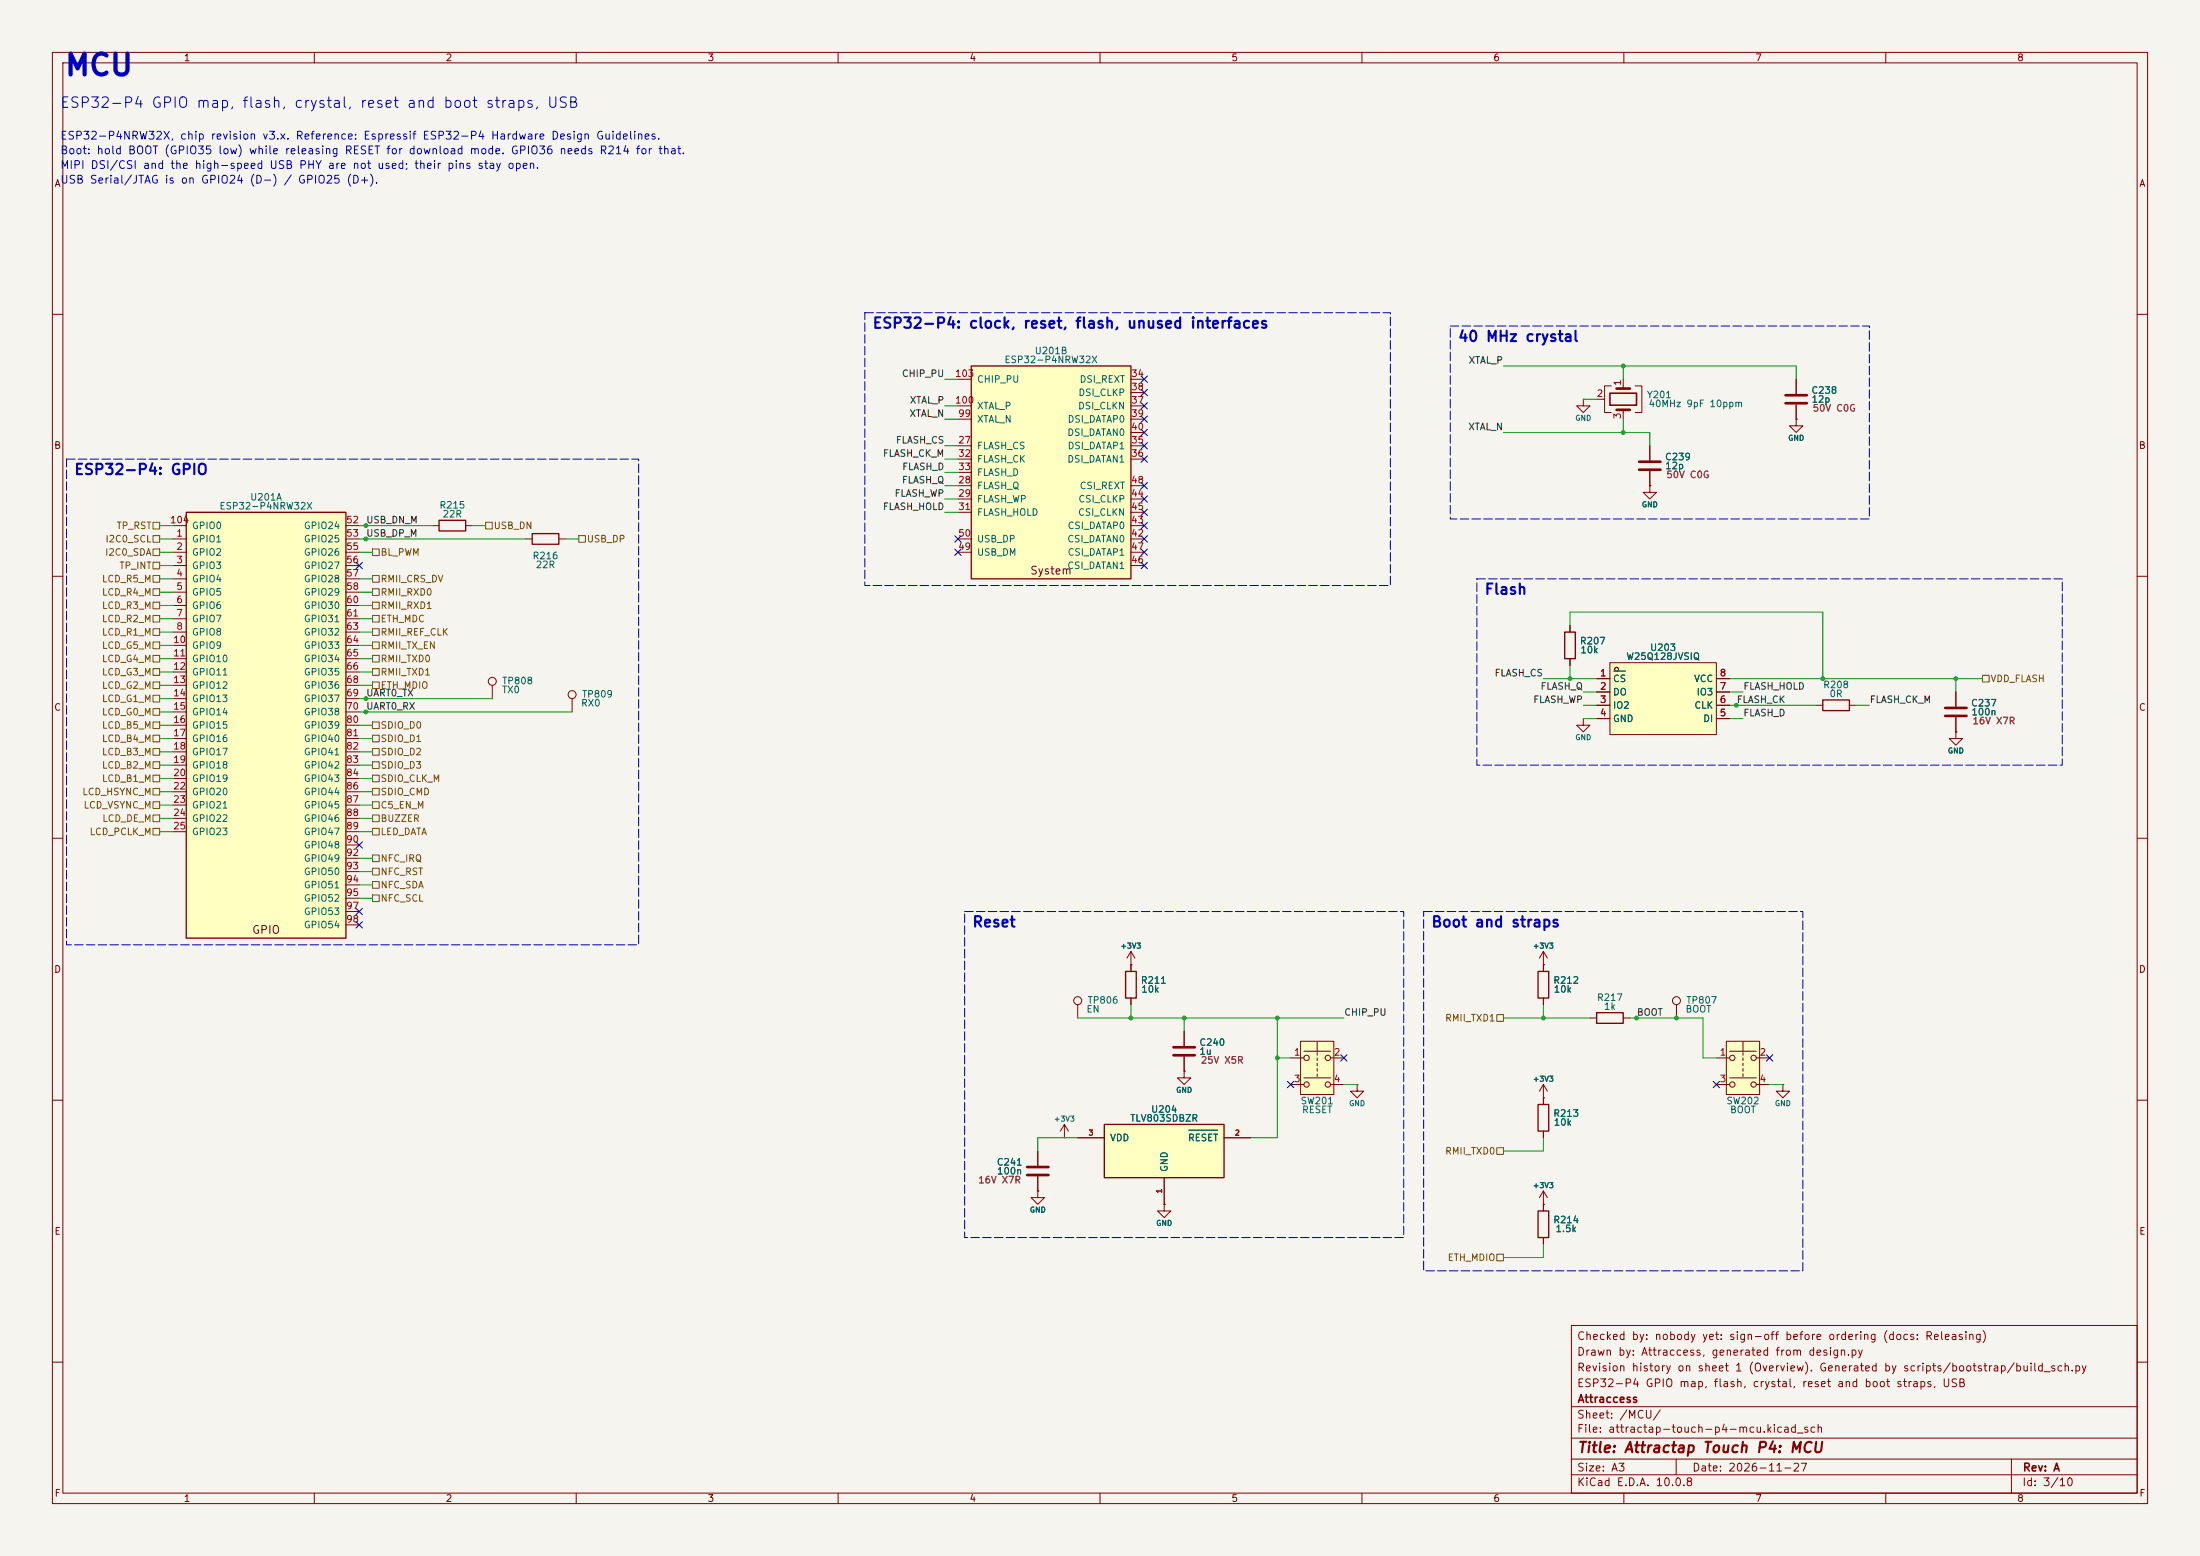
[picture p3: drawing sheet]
<svg xmlns="http://www.w3.org/2000/svg" width="420mm" height="297mm" viewBox="0 0 420 297" stroke-linecap="round" stroke-linejoin="round" font-family="sans-serif">
<path d="M0 0h420v297h-420z" fill="#f5f4ef" stroke="#f5f4ef" stroke-width=".19"/>
<g fill="none" stroke="#840000" stroke-width=".19">
<path d="M10 10h400v277h-400zM12 12h396v273h-396zM60 10v2M110 10v2M160 10v2M210 10v2M260 10v2M310 10v2M360 10v2M10 60h2M408 60h2M10 110h2"/>
<path d="M408 110h2M10 160h2M408 160h2M10 210h2M408 210h2M300 253h108v32h-108zM10 260h2M300 278.5h108M300 274.5h108M300 268.5h108M320 278.5v3M384 278.5v6.5"/>
<path d="M408 260h2M60 285v2M110 285v2M160 285v2M210 285v2M260 285v2M300 281.5h108M310 285v2M360 285v2"/>
</g>
<path d="M185.4 69.9h30.5v40.6h-30.5z" fill="#ffffc2"/>
<path d="M185.4 69.9h30.5v40.6h-30.5z" fill="none" stroke="#840000" stroke-width=".25"/>
<g fill="none" stroke="#840000" stroke-width=".19">
<path d="M182.9 72.4h2.5M182.9 77.5h2.5M215.9 72.4h2.5M215.9 77.5h2.5M215.9 74.9h2.5M182.9 85.1h2.5M182.9 92.7h2.5M182.9 95.3h2.5M182.9 97.8h2.5M182.9 87.6h2.5M182.9 90.2h2.5M182.9 80h2.5"/>
<path d="M215.9 85.1h2.5M215.9 92.7h2.5M215.9 95.3h2.5M215.9 97.8h2.5M215.9 87.6h2.5M215.9 80h2.5M215.9 82.6h2.5M182.9 102.9h2.5M182.9 105.4h2.5M215.9 102.9h2.5M215.9 100.3h2.5M215.9 108h2.5"/>
<path d="M215.9 105.4h2.5M302.3 137.2v1.2h1.2l-1.2 1.3-1.3-1.3h1.3M302.3 137.2h.1"/>
</g>
<path d="M307.3 126.5h20.4v13.7h-20.4z" fill="#ffffc2"/>
<g fill="none" stroke="#840000" stroke-width=".19">
<path d="M304.8 129.5h2.5M304.8 132.1h2.5M304.8 134.6h2.5M304.8 137.2h2.5M307.3 126.5h20.4v13.7h-20.4zM327.7 129.5h2.5M327.7 132.1h2.5M327.7 134.6h2.5M327.7 137.2h2.5M320 191.8v2.5M294.6 209.6h.1M294.6 207v3.8"/>
<path d="M294.6 215.9v1.3M294.6 207l-.7 1.3M294.6 207l.8 1.3M294.6 229.9h.1M294.6 227.3v3.8M294.6 236.2v1.3M294.6 227.3l-.7 1.3M294.6 227.3l.8 1.3"/>
<circle cx="308.6" cy="127.8" r=".38"/>
<circle cx="320" cy="191" r=".76"/>
</g>
<path d="M308.1 128.1h2.2" fill="none" stroke="#006464" stroke-width=".19"/>
<path d="M293.6 210.8h2.1v5.1h-2.1zM293.6 231.1h2.1v5.1h-2.1z" fill="none" stroke="#840000" stroke-width=".25"/>
<path d="M329.6 198.8h6.3v10.1h-6.3z" fill="#ffffc2"/>
<g fill="none" stroke="#840000" stroke-width=".19">
<path d="M302.3 76.2v1.3h1.2l-1.2 1.2-1.3-1.2h1.3M302.3 76.2h.1M304.8 76.2h1.5M307.6 73.7h-1.3v5h1.3M309.9 72.4v1.8M309.9 78.2v1.8M312.2 73.7h1.2v5h-1.2M342.9 72.4v2.8M342.9 77.2v2.8M315 92.7v1.3h1.2l-1.2 1.3-1.3-1.3h1.3M315 92.7h.1M315 85.1v2.8"/>
<path d="M315 89.9v2.8M342.9 80v1.3h1.3l-1.3 1.3-1.3-1.3h1.3M342.9 80h.1M299.7 119.4v1.3M299.7 125.7v1.3M294.6 184.2h.1M294.6 181.6l-.7 1.3M294.6 181.6l.8 1.3M294.6 181.6v3.8M294.6 190.5v1.3M303.5 194.3h1.3M309.9 194.3h1.2"/>
<path d="M329.6 198.8h6.3v10.1h-6.3zM332.7 198.9v1.8M259.1 207v1.3h1.2l-1.2 1.3-1.3-1.3h1.3M259.1 207h.1M327.7 201.9h2.5M327.7 207h2.5M330.2 200.7h5.1M330.2 205.7h5.1M332.7 200.9v.5M332.7 201.9v.5M332.7 202.9v.6M332.7 204v.5"/>
<path d="M332.7 205v.5M335.3 201.9h2.5M335.3 207h2.5M340.4 207v1.3h1.2l-1.2 1.3-1.3-1.3h1.3M340.4 207h.1"/>
<circle cx="330.7" cy="201.9" r=".51"/>
<circle cx="330.7" cy="207" r=".51"/>
<circle cx="334.8" cy="207" r=".51"/>
<circle cx="334.8" cy="201.9" r=".51"/>
</g>
<path d="M298.7 120.7h2v5h-2zM293.6 185.4h2.1v5.1h-2.1zM304.8 193.3h5.1v2h-5.1z" fill="none" stroke="#840000" stroke-width=".25"/>
<path d="M308.6 74.2h2.5M308.6 78.2h2.5M340.9 75.4h4M340.9 77h4M312.9 88.1h4.1M312.9 89.7h4.1" fill="none" stroke="#840000" stroke-width=".51"/>
<path d="M307.3 75.1h5.1v2.2h-5.1z" fill="none" stroke="#840000" stroke-width=".3"/>
<path d="M35.6 97.8h30.4v81.3h-30.4z" fill="#ffffc2"/>
<path d="M35.6 97.8h30.4v81.3h-30.4zM83.8 99.3h5.1v2h-5.1zM101.6 101.9h5.1v2h-5.1zM348 133.6h5.1v2h-5.1zM214.9 185.4h2v5.1h-2z" fill="none" stroke="#840000" stroke-width=".25"/>
<g fill="none" stroke="#840000" stroke-width=".19">
<path d="M33 102.9h2.6M33 105.4h2.6M33 108h2.6M33 110.5h2.6M33 113h2.6M33 115.6h2.6M33 118.1h2.6M33 100.3h2.6M66 102.9h2.6M66 105.4h2.6M66 108h2.6M66 110.5h2.6"/>
<path d="M66 113h2.6M66 115.6h2.6M66 118.1h2.6M66 100.3h2.6M82.5 100.3h1.3M88.9 100.3h1.3M100.3 102.9h1.3M106.7 102.9h1.2M33 120.7h2.6M33 123.2h2.6M33 125.7h2.6M33 128.3h2.6"/>
<path d="M33 130.8h2.6M33 133.4h2.6M33 135.9h2.6M33 138.4h2.6M66 120.7h2.6M66 123.2h2.6M66 125.7h2.6M66 128.3h2.6M66 130.8h2.6M66 133.4h2.6M66 135.9h2.6M66 138.4h2.6"/>
<path d="M94 130.8v2.6M109.2 133.4v2.5M346.7 134.6h1.3M353.1 134.6h1.2M373.4 139.7v1.3h1.2l-1.2 1.2-1.3-1.2h1.3M373.4 139.7h.1M373.4 132.1v2.8M373.4 136.9v2.8M33 141h2.6M33 143.5h2.6M33 146.1h2.6M33 148.6h2.6"/>
<path d="M33 151.1h2.6M33 153.7h2.6M33 156.2h2.6M33 158.8h2.6M66 141h2.6M66 143.5h2.6M66 146.1h2.6M66 148.6h2.6M66 151.1h2.6M66 153.7h2.6M66 156.2h2.6M66 158.8h2.6"/>
<path d="M66 161.3h2.6M66 163.8h2.6M66 166.4h2.6M66 168.9h2.6M66 171.5h2.6M66 174h2.6M66 176.5h2.6M215.9 184.2v1.2M215.9 190.5v1.3"/>
<circle cx="94" cy="130" r=".76"/>
<circle cx="109.2" cy="132.6" r=".76"/>
</g>
<path d="M371.3 135.1h4.1M371.3 136.7h4.1" fill="none" stroke="#840000" stroke-width=".51"/>
<path d="M210.8 214.6h22.9v10.2h-22.9z" fill="#ffffc2"/>
<path d="M210.8 214.6h22.9v10.2h-22.9z" fill="none" stroke="#840000" stroke-width=".25"/>
<g fill="none" stroke="#840000" stroke-width=".19">
<path d="M205.7 191.8v2.5M226.1 196.9v2.7M198.1 219.7v2.8M203.2 217.2h.1M203.2 214.6l-.8 1.3M203.2 214.6l.8 1.3M203.2 214.6v2.6M205.7 217.2h5.1M226.1 204.5v1.2h1.2l-1.2 1.3-1.3-1.3h1.3M226.1 204.5h.1M226.1 201.7v2.8M233.7 217.2h5.1"/>
<path d="M198.1 227.3v1.3h1.3l-1.3 1.3-1.3-1.3h1.3M198.1 227.3h.1M198.1 224.5v2.8M222.2 229.9v1.2h1.3l-1.3 1.3-1.2-1.3h1.2M222.2 229.9h.1M222.2 224.8v5.1"/>
<circle cx="205.7" cy="191" r=".76"/>
</g>
<path d="M226.9 215.7h5.5" fill="none" stroke="#006464" stroke-width=".19"/>
<path d="M224 199.9h4.1M224 201.4h4.1M196.1 222.8h4.1M196.1 224.3h4.1" fill="none" stroke="#840000" stroke-width=".51"/>
<path d="M248.3 198.8h6.3v10.1h-6.3z" fill="#ffffc2"/>
<g fill="none" stroke="#840000" stroke-width=".19">
<path d="M342.9 72.4v2.8M342.9 77.2v2.8M315 92.7h.1M315 85.1v2.8M315 89.9v2.8M342.9 80h.1M299.7 119.4v1.3M299.7 125.7v1.3M304.8 129.5h2.5M304.8 132.1h2.5M304.8 134.6h2.5M304.8 137.2h2.5"/>
<path d="M327.7 129.5h2.5M327.7 132.1h2.5M327.7 134.6h2.5M327.7 137.2h2.5M373.4 139.7h.1M373.4 132.1v2.8M373.4 136.9v2.8M215.9 184.2h.1M215.9 181.6l-.8 1.3M215.9 181.6l.8 1.3M215.9 181.6v3.8M215.9 190.5v1.3"/>
<path d="M226.1 196.9v2.7M248.3 198.8h6.3v10.1h-6.3zM251.5 198.9v1.8M294.6 184.2h.1M294.6 184.2v1.2M294.6 190.5v1.3M198.1 219.7v2.8M205.7 217.2h5.1M226.1 204.5h.1M226.1 201.7v2.8M233.7 217.2h5.1M246.4 201.9h2.5"/>
<path d="M246.4 207h2.5M248.9 200.7h5.1M248.9 205.7h5.1M251.5 200.9v.5M251.5 201.9v.5M251.5 202.9v.6M251.5 204v.5M251.5 205v.5M254 201.9h2.5M254 207h2.5M294.6 209.6h.1M294.6 209.6v1.2"/>
<path d="M294.6 215.9v1.3M198.1 227.3h.1M198.1 224.5v2.8M222.2 229.9h.1M222.2 224.8v5.1M294.6 229.9h.1M294.6 229.9v1.2M294.6 236.2v1.3"/>
<circle cx="249.4" cy="201.9" r=".51"/>
<circle cx="249.4" cy="207" r=".51"/>
<circle cx="253.5" cy="201.9" r=".51"/>
<circle cx="253.5" cy="207" r=".51"/>
</g>
<g fill="none" stroke="#725600" stroke-width=".19">
<path d="M29.2 99.7h1.3v1.3h-1.3zM92.7 99.7h1.3v1.3h-1.3zM29.2 107.3h1.3v1.3h-1.3zM29.2 104.8h1.3v1.2h-1.3zM29.2 102.2h1.3v1.3h-1.3zM29.2 109.9h1.3v1.2h-1.3zM29.2 112.4h1.3v1.3h-1.3zM29.2 114.9h1.3v1.3h-1.3zM29.2 117.5h1.3v1.2h-1.3zM71.1 104.8h1.3v1.2h-1.3zM71.1 109.9h1.3v1.2h-1.3zM71.1 117.5h1.3v1.2h-1.3z"/>
<path d="M71.1 114.9h1.3v1.3h-1.3zM71.1 112.4h1.3v1.3h-1.3zM110.5 102.2h1.3v1.3h-1.3zM29.2 125.1h1.3v1.3h-1.3zM29.2 120h1.3v1.3h-1.3zM29.2 122.6h1.3v1.2h-1.3zM29.2 127.6h1.3v1.3h-1.3zM29.2 130.2h1.3v1.2h-1.3zM29.2 132.7h1.3v1.3h-1.3zM29.2 135.3h1.3v1.2h-1.3zM29.2 137.8h1.3v1.3h-1.3zM71.1 125.1h1.3v1.3h-1.3z"/>
<path d="M71.1 137.8h1.3v1.3h-1.3zM71.1 120h1.3v1.3h-1.3zM71.1 122.6h1.3v1.2h-1.3zM71.1 127.6h1.3v1.3h-1.3zM71.1 130.2h1.3v1.2h-1.3zM378.5 128.9h1.2v1.3h-1.2zM29.2 158.1h1.3v1.3h-1.3zM29.2 155.6h1.3v1.2h-1.3zM29.2 153h1.3v1.3h-1.3zM29.2 150.5h1.3v1.3h-1.3zM29.2 148h1.3v1.2h-1.3zM29.2 145.4h1.3v1.3h-1.3z"/>
<path d="M29.2 140.3h1.3v1.3h-1.3zM29.2 142.9h1.3v1.2h-1.3zM71.1 155.6h1.3v1.2h-1.3zM71.1 158.1h1.3v1.3h-1.3zM71.1 153h1.3v1.3h-1.3zM71.1 150.5h1.3v1.3h-1.3zM71.1 148h1.3v1.2h-1.3zM71.1 145.4h1.3v1.3h-1.3zM71.1 142.9h1.3v1.2h-1.3zM71.1 140.3h1.3v1.3h-1.3zM71.1 170.8h1.3v1.3h-1.3zM71.1 168.3h1.3v1.2h-1.3z"/>
<path d="M71.1 165.7h1.3v1.3h-1.3zM71.1 163.2h1.3v1.3h-1.3zM285.7 193.7h1.3v1.2h-1.3zM285.7 219.1h1.3v1.2h-1.3zM285.7 239.4h1.3v1.3h-1.3z"/>
</g>
<g fill="none" stroke="#009600" stroke-width=".19">
<path d="M180.3 77.5h2.6M180.3 72.4h2.6M287 69.9h55.9v2.5M302.3 76.2h2.5M309.9 69.9v2.5M180.3 85.1h2.6M180.3 80h2.6M180.3 97.8h2.6M180.3 95.3h2.6M180.3 92.7h2.6M180.3 90.2h2.6M180.3 87.6h2.6"/>
<path d="M287 82.6h28v2.5M309.9 80v2.6M30.5 110.5h2.5M30.5 102.9h2.5M30.5 100.3h2.5M30.5 118.1h2.5M30.5 115.6h2.5M30.5 113h2.5M30.5 108h2.5M30.5 105.4h2.5M68.6 110.5h2.5M68.6 102.9h31.7"/>
<path d="M68.6 100.3h13.9M68.6 118.1h2.5M68.6 115.6h2.5M68.6 113h2.5M68.6 105.4h2.5M90.2 100.3h2.5M107.9 102.9h2.6M299.7 119.4v-2.6h48.3v12.7M30.5 138.4h2.5M30.5 135.9h2.5M30.5 133.4h2.5M30.5 130.8h2.5"/>
<path d="M30.5 128.3h2.5M30.5 125.7h2.5M30.5 120.7h2.5M30.5 123.2h2.5M68.6 138.4h2.5M68.6 135.9h40.6M68.6 133.4h25.4M68.6 130.8h2.5M68.6 128.3h2.5M68.6 125.7h2.5M68.6 120.7h2.5M68.6 123.2h2.5"/>
<path d="M294.6 129.5h10.2M299.7 127v2.5M302.3 134.6h2.5M302.3 137.2h2.5M302.3 132.1h2.5M330.2 129.5h48.3M330.2 134.6h16.5M330.2 137.2h2.5M330.2 132.1h2.5M354.3 134.6h2.6M373.4 129.5v2.6M30.5 141h2.5"/>
<path d="M30.5 156.2h2.5M30.5 153.7h2.5M30.5 151.1h2.5M30.5 148.6h2.5M30.5 158.8h2.5M30.5 146.1h2.5M30.5 143.5h2.5M68.6 141h2.5M68.6 156.2h2.5M68.6 153.7h2.5M68.6 151.1h2.5M68.6 148.6h2.5"/>
<path d="M68.6 158.8h2.5M68.6 146.1h2.5M68.6 143.5h2.5M68.6 171.5h2.5M68.6 168.9h2.5M68.6 166.4h2.5M68.6 163.8h2.5M205.7 194.3h50.8M215.9 191.8v2.5M226.1 194.3v2.6M243.8 194.3v22.9h-5M287 194.3h16.5"/>
<path d="M294.6 191.8v2.5M311.1 194.3h14v7.6h2.6M205.7 217.2h-7.6v2.5M243.8 201.9h2.6M256.5 207h2.6M294.6 217.2v2.5h-7.6M337.8 207h2.6M294.6 237.5v2.5h-7.6"/>
</g>
<g fill="none" stroke="#000084" stroke-width=".19">
<path d="M217.8 71.8l1.2 1.2M217.8 74.3l1.2 1.2M217.8 76.9l1.2 1.2M217.8 79.4l1.2 1.2M219 71.8l-1.2 1.2M219 74.3l-1.2 1.2M219 76.9l-1.2 1.2M219 79.4l-1.2 1.2M217.8 97.2l1.2 1.2M217.8 94.6l1.2 1.3M217.8 84.5l1.2 1.2M217.8 92.1l1.2 1.2"/>
<path d="M217.8 81.9l1.2 1.3M217.8 87l1.2 1.2M217.8 99.7l1.2 1.2M219 97.2l-1.2 1.2M219 94.6l-1.2 1.3M219 84.5l-1.2 1.2M219 92.1l-1.2 1.2M219 81.9l-1.2 1.3M219 87l-1.2 1.2M219 99.7l-1.2 1.2M68 107.3l1.2 1.3M69.2 107.3l-1.2 1.3"/>
<path d="M182.3 102.3l1.2 1.2M182.3 104.8l1.2 1.2M183.5 102.3l-1.2 1.2M183.5 104.8l-1.2 1.2M217.8 102.3l1.2 1.2M217.8 104.8l1.2 1.2M217.8 107.3l1.2 1.3M219 102.3l-1.2 1.2M219 104.8l-1.2 1.2M219 107.3l-1.2 1.3M68 173.4l1.2 1.2M68 160.7l1.2 1.2"/>
<path d="M68 175.9l1.2 1.2M69.2 173.4l-1.2 1.2M69.2 160.7l-1.2 1.2M69.2 175.9l-1.2 1.2M245.8 206.4l1.2 1.2M247 206.4l-1.2 1.2M255.9 201.3l1.2 1.2M257.1 201.3l-1.2 1.2M327.1 206.4l1.2 1.2M328.3 206.4l-1.2 1.2M337.2 201.3l1.2 1.2M338.4 201.3l-1.2 1.2"/>
</g>
<path d="M165.1 59.7h100.3v52.1h-100.3zM276.9 62.2h80v36.9h-80zM12.7 87.6h109.2v92.7h-109.2zM281.9 110.5h111.8v35.6h-111.8zM184.1 174h83.9v62.2h-83.9zM271.8 174h72.4v68.6h-72.4z" fill="none" stroke="#0000c2" stroke-width=".19" stroke-dasharray="1.6 .6"/>
<path d="M308.1 128.1h2.2M226.9 215.7h5.5" fill="none" stroke="#006464" stroke-width=".19"/>
<g fill="#009600">
<circle cx="69.8" cy="133.4" r=".46"/>
<circle cx="69.8" cy="135.9" r=".46"/>
<circle cx="69.8" cy="102.9" r=".46"/>
<circle cx="69.8" cy="100.3" r=".46"/>
<circle cx="299.7" cy="129.5" r=".46"/>
<circle cx="309.9" cy="82.6" r=".46"/>
<circle cx="309.9" cy="69.9" r=".46"/>
<circle cx="294.6" cy="194.3" r=".46"/>
<circle cx="320" cy="194.3" r=".46"/>
<circle cx="312.4" cy="194.3" r=".46"/>
<circle cx="348" cy="129.5" r=".46"/>
<circle cx="331.5" cy="134.6" r=".46"/>
<circle cx="373.4" cy="129.5" r=".46"/>
<circle cx="243.8" cy="194.3" r=".46"/>
<circle cx="243.8" cy="201.9" r=".46"/>
<circle cx="215.9" cy="194.3" r=".46"/>
<circle cx="226.1" cy="194.3" r=".46"/>
</g>
<text font-size="4" fill="#0000c2" x="12.1" y="15.4">MCU</text>
<g font-size="2" fill="#0000c2">
<text x="11.3" y="21.1">ESP32-P4 GPIO map, flash, crystal, reset and boot straps, USB</text>
<text x="166.4" y="63.2">ESP32-P4: clock, reset, flash, unused interfaces</text>
<text x="278.2" y="65.7">40 MHz crystal</text>
<text x="14" y="91.1">ESP32-P4: GPIO</text>
<text x="283.3" y="114">Flash</text>
<text x="185.5" y="177.5">Reset</text>
<text x="273.1" y="177.5">Boot and straps</text>
</g>
<text font-size="2" fill="#840000" x="301" y="277.8">Title: Attractap Touch P4: MCU</text>
<g font-size="1.5" fill="#0000c2">
<text x="11.4" y="29.8">Boot: hold BOOT (GPIO35 low) while releasing RESET for download mode. GPIO36 needs R214 for that.</text>
<text x="11.4" y="27">ESP32-P4NRW32X, chip revision v3.x. Reference: Espressif ESP32-P4 Hardware Design Guidelines.</text>
<text x="11.4" y="35.4">USB Serial/JTAG is on GPIO24 (D-) / GPIO25 (D+).</text>
<text x="11.4" y="32.6">MIPI DSI/CSI and the high-speed USB PHY are not used; their pins stay open.</text>
</g>
<g font-size="1.5" fill="#840000">
<text x="196.5" y="110">System</text>
<text x="48" y="178.6">GPIO</text>
<text x="300.9" y="256.1">Checked by: nobody yet: sign-off before ordering (docs: Releasing)</text>
<text x="300.9" y="262.1">Revision history on sheet 1 (Overview). Generated by scripts/bootstrap/build_sch.py</text>
<text x="300.9" y="259.1">Drawn by: Attraccess, generated from design.py</text>
<text x="300.9" y="265.1">ESP32-P4 GPIO map, flash, crystal, reset and boot straps, USB</text>
<text x="301" y="268.1">Attraccess</text>
<text x="300.9" y="273.8">File: attractap-touch-p4-mcu.kicad_sch</text>
<text x="300.9" y="271.1">Sheet: /MCU/</text>
<text x="300.9" y="281.2">Size: A3</text>
<text x="322.9" y="281.2">Date: 2026-11-27</text>
<text x="386" y="281.2">Rev: A</text>
<text x="300.9" y="284">KiCad E.D.A. 10.0.8</text>
<text x="385.9" y="284">Id: 3/10</text>
</g>
<g font-size="1.3" fill="#840000">
<text x="35" y="12">1</text>
<text x="85" y="12">2</text>
<text x="135" y="12">3</text>
<text x="185" y="12">4</text>
<text x="235" y="12">5</text>
<text x="285" y="12">6</text>
<text x="335" y="12">7</text>
<text x="385" y="12">8</text>
<text x="10.3" y="36">A</text>
<text x="408.3" y="36">A</text>
<text x="10.2" y="86">B</text>
<text x="408.2" y="86">B</text>
<text x="10.2" y="136">C</text>
<text x="408.2" y="136">C</text>
<text x="10.2" y="186">D</text>
<text x="408.2" y="186">D</text>
<text x="10.3" y="236">E</text>
<text x="408.3" y="236">E</text>
<text x="10.3" y="286">F</text>
<text x="35" y="287">1</text>
<text x="85" y="287">2</text>
<text x="135" y="287">3</text>
<text x="185" y="287">4</text>
<text x="235" y="287">5</text>
<text x="285" y="287">6</text>
<text x="335" y="287">7</text>
<text x="385" y="287">8</text>
<text x="408.3" y="286">F</text>
</g>
<g font-size="1.3" fill="#006464">
<text x="191.6" y="69.6">ESP32-P4NRW32X</text>
<text x="197.4" y="67.9">U201B</text>
<text x="186.4" y="73.4">CHIP_PU</text>
<text x="205.8" y="75.9">DSI_CLKP</text>
<text x="206" y="73.4">DSI_REXT</text>
<text x="314.3" y="76.3">Y201</text>
<text x="345.7" y="75.5">C238</text>
<text x="345.7" y="77.2">12p</text>
<text x="186.4" y="81">XTAL_N</text>
<text x="186.4" y="78.4">XTAL_P</text>
<text x="203.7" y="83.5">DSI_DATAN0</text>
<text x="203.7" y="81">DSI_DATAP0</text>
<text x="205.7" y="78.4">DSI_CLKN</text>
<text x="314.6" y="78">40MHz 9pF 10ppm</text>
<text x="186.4" y="86.1">FLASH_CS</text>
<text x="186.4" y="88.6">FLASH_CK</text>
<text x="203.7" y="88.6">DSI_DATAN1</text>
<text x="203.7" y="86.1">DSI_DATAP1</text>
<text x="317.8" y="88.2">C239</text>
<text x="317.8" y="89.9">12p</text>
<text x="47.6" y="95.9">U201A</text>
<text x="186.4" y="93.7">FLASH_Q</text>
<text x="186.4" y="91.1">FLASH_D</text>
<text x="206" y="93.7">CSI_REXT</text>
<text x="36.5" y="101.3">GPIO0</text>
<text x="41.8" y="97.6">ESP32-P4NRW32X</text>
<text x="57.9" y="101.3">GPIO24</text>
<text x="83.8" y="97.4">R215</text>
<text x="84.4" y="99.1">22R</text>
<text x="186.4" y="96.2">FLASH_WP</text>
<text x="186.4" y="98.8">FLASH_HOLD</text>
<text x="203.7" y="101.3">CSI_DATAP0</text>
<text x="205.7" y="98.8">CSI_CLKN</text>
<text x="205.8" y="96.2">CSI_CLKP</text>
<text x="36.5" y="103.8">GPIO1</text>
<text x="36.5" y="106.4">GPIO2</text>
<text x="57.9" y="103.8">GPIO25</text>
<text x="57.9" y="106.4">GPIO26</text>
<text x="101.6" y="107">R216</text>
<text x="186.4" y="106.4">USB_DM</text>
<text x="186.4" y="103.8">USB_DP</text>
<text x="203.7" y="103.8">CSI_DATAN0</text>
<text x="203.7" y="106.4">CSI_DATAP1</text>
<text x="36.5" y="108.9">GPIO3</text>
<text x="36.5" y="111.5">GPIO4</text>
<text x="36.5" y="114">GPIO5</text>
<text x="57.9" y="108.9">GPIO27</text>
<text x="57.9" y="111.5">GPIO28</text>
<text x="57.9" y="114">GPIO29</text>
<text x="102.2" y="108.7">22R</text>
<text x="203.7" y="108.9">CSI_DATAN1</text>
<text x="36.5" y="116.5">GPIO6</text>
<text x="36.5" y="119.1">GPIO7</text>
<text x="57.9" y="116.5">GPIO30</text>
<text x="57.9" y="119.1">GPIO31</text>
<text x="36.5" y="121.6">GPIO8</text>
<text x="36.5" y="124.2">GPIO9</text>
<text x="57.9" y="121.6">GPIO32</text>
<text x="57.9" y="124.2">GPIO33</text>
<text x="301.5" y="123.3">R207</text>
<text x="301.6" y="125">10k</text>
<text x="314.9" y="124.6">U203</text>
<text x="36.5" y="126.7">GPIO10</text>
<text x="36.5" y="129.2">GPIO11</text>
<text x="36.5" y="131.8">GPIO12</text>
<text x="57.9" y="126.7">GPIO34</text>
<text x="57.9" y="129.2">GPIO35</text>
<text x="57.9" y="131.8">GPIO36</text>
<text x="95.8" y="130.9">TP808</text>
<text x="307.8" y="130.5">CS</text>
<text x="310.4" y="126.3">W25Q128JVSIQ</text>
<text x="323.3" y="130.5">VCC</text>
<text x="347.9" y="131.7">R208</text>
<text x="36.5" y="134.3">GPIO13</text>
<text x="36.5" y="136.9">GPIO14</text>
<text x="57.9" y="134.3">GPIO37</text>
<text x="57.9" y="136.9">GPIO38</text>
<text x="95.7" y="132.6">TX0</text>
<text x="110.8" y="135.2">RX0</text>
<text x="111" y="133.5">TP809</text>
<text x="307.8" y="133">DO</text>
<text x="307.8" y="135.6">IO2</text>
<text x="323.4" y="135.6">CLK</text>
<text x="323.8" y="133">IO3</text>
<text x="349.2" y="133.4">0R</text>
<text x="376.2" y="135.2">C237</text>
<text x="376.2" y="136.9">100n</text>
<text x="36.5" y="139.4">GPIO15</text>
<text x="36.5" y="141.9">GPIO16</text>
<text x="57.9" y="139.4">GPIO39</text>
<text x="57.9" y="141.9">GPIO40</text>
<text x="307.8" y="138.1">GND</text>
<text x="325" y="138.1">DI</text>
<text x="36.5" y="144.5">GPIO17</text>
<text x="36.5" y="147">GPIO18</text>
<text x="36.5" y="149.6">GPIO19</text>
<text x="57.9" y="144.5">GPIO41</text>
<text x="57.9" y="147">GPIO42</text>
<text x="57.9" y="149.6">GPIO43</text>
<text x="36.5" y="152.1">GPIO20</text>
<text x="36.5" y="154.6">GPIO21</text>
<text x="57.9" y="152.1">GPIO44</text>
<text x="57.9" y="154.6">GPIO45</text>
<text x="36.5" y="157.2">GPIO22</text>
<text x="36.5" y="159.7">GPIO23</text>
<text x="57.9" y="157.2">GPIO46</text>
<text x="57.9" y="159.7">GPIO47</text>
<text x="57.9" y="162.3">GPIO48</text>
<text x="57.9" y="164.8">GPIO49</text>
<text x="57.9" y="167.3">GPIO50</text>
<text x="57.9" y="169.9">GPIO51</text>
<text x="57.9" y="172.4">GPIO52</text>
<text x="57.9" y="175">GPIO53</text>
<text x="57.9" y="177.5">GPIO54</text>
<text x="207.5" y="191.9">TP806</text>
<text x="217.7" y="188.1">R211</text>
<text x="217.8" y="189.8">10k</text>
<text x="296.4" y="188.1">R212</text>
<text x="296.5" y="189.8">10k</text>
<text x="304.8" y="191.4">R217</text>
<text x="321.8" y="191.9">TP807</text>
<text x="207.3" y="193.6">EN</text>
<text x="306.1" y="193.1">1k</text>
<text x="321.7" y="193.6">BOOT</text>
<text x="228.9" y="199.9">C240</text>
<text x="228.9" y="201.6">1u</text>
<text x="215.7" y="214.4">TLV803SDBZR</text>
<text x="219.6" y="212.7">U204</text>
<text x="248.2" y="211.1">SW201</text>
<text x="248.5" y="212.8">RESET</text>
<text x="296.4" y="213.5">R213</text>
<text x="296.5" y="215.2">10k</text>
<text x="329.5" y="211.1">SW202</text>
<text x="330.2" y="212.8">BOOT</text>
<text x="211.8" y="218.1">VDD</text>
<text x="226.7" y="218.1">RESET</text>
<text x="190.2" y="222.8">C241</text>
<text x="190.2" y="224.5">100n</text>
<text x="223.2" y="223.8" transform="rotate(-90 223.2 223.8)">GND</text>
<text x="296.4" y="233.8">R214</text>
<text x="296.8" y="235.5">1.5k</text>
</g>
<g font-size="1.3" fill="#0f0f0f">
<text x="280.3" y="69.7">XTAL_P</text>
<text x="172.1" y="72.3">CHIP_PU</text>
<text x="173.6" y="77.3">XTAL_P</text>
<text x="173.5" y="79.9">XTAL_N</text>
<text x="280.2" y="82.4">XTAL_N</text>
<text x="168.4" y="87.5">FLASH_CK_M</text>
<text x="170.9" y="85">FLASH_CS</text>
<text x="170.7" y="95.1">FLASH_WP</text>
<text x="172.1" y="92.6">FLASH_Q</text>
<text x="172.1" y="90">FLASH_D</text>
<text x="69.8" y="100.2">USB_DN_M</text>
<text x="168.4" y="97.7">FLASH_HOLD</text>
<text x="69.8" y="102.7">USB_DP_M</text>
<text x="285.2" y="129.4">FLASH_CS</text>
<text x="294" y="132">FLASH_Q</text>
<text x="332.7" y="132">FLASH_HOLD</text>
<text x="69.8" y="133.2">UART0_TX</text>
<text x="69.8" y="135.8">UART0_RX</text>
<text x="292.6" y="134.5">FLASH_WP</text>
<text x="331.4" y="134.5">FLASH_CK</text>
<text x="332.7" y="137">FLASH_D</text>
<text x="356.8" y="134.5">FLASH_CK_M</text>
<text x="256.5" y="194.2">CHIP_PU</text>
<text x="312.4" y="194.2">BOOT</text>
</g>
<g font-size="1.3" fill="#a90000">
<text x="182.2" y="77.3">100</text>
<text x="182.2" y="72.3">103</text>
<text x="215.8" y="72.3">34</text>
<text x="215.8" y="77.3">37</text>
<text x="215.8" y="74.8">38</text>
<text x="304.7" y="76.1">2</text>
<text x="309.7" y="73.8" transform="rotate(-90 309.7 73.8)">1</text>
<text x="182.8" y="79.9">99</text>
<text x="215.8" y="79.9">39</text>
<text x="215.8" y="82.4">40</text>
<text x="309.7" y="80.1" transform="rotate(-90 309.7 80.1)">3</text>
<text x="182.8" y="85">27</text>
<text x="182.8" y="87.5">32</text>
<text x="215.8" y="85">35</text>
<text x="215.8" y="87.5">36</text>
<text x="182.8" y="92.6">28</text>
<text x="182.8" y="95.1">29</text>
<text x="182.8" y="90">33</text>
<text x="215.8" y="95.1">44</text>
<text x="215.8" y="92.6">48</text>
<text x="32.3" y="100.2">104</text>
<text x="66" y="100.2">52</text>
<text x="182.8" y="97.7">31</text>
<text x="215.8" y="100.2">43</text>
<text x="215.8" y="97.7">45</text>
<text x="33.6" y="102.7">1</text>
<text x="33.6" y="105.3">2</text>
<text x="33.6" y="107.8">3</text>
<text x="66" y="102.7">53</text>
<text x="66" y="105.3">55</text>
<text x="66" y="107.8">56</text>
<text x="182.8" y="105.3">49</text>
<text x="182.8" y="102.7">50</text>
<text x="215.8" y="102.7">42</text>
<text x="215.8" y="107.8">46</text>
<text x="215.8" y="105.3">47</text>
<text x="33.6" y="110.4">4</text>
<text x="33.6" y="112.9">5</text>
<text x="66" y="110.4">57</text>
<text x="66" y="112.9">58</text>
<text x="33.6" y="115.4">6</text>
<text x="33.6" y="118">7</text>
<text x="66" y="115.4">60</text>
<text x="66" y="118">61</text>
<text x="33" y="123.1">10</text>
<text x="33" y="125.6">11</text>
<text x="33.6" y="120.5">8</text>
<text x="66" y="120.5">63</text>
<text x="66" y="123.1">64</text>
<text x="66" y="125.6">65</text>
<text x="33" y="128.1">12</text>
<text x="33" y="130.7">13</text>
<text x="66" y="128.1">66</text>
<text x="66" y="130.7">68</text>
<text x="305.3" y="129.4">1</text>
<text x="305.3" y="131.9">2</text>
<text x="328.2" y="131.9">7</text>
<text x="328.2" y="129.4">8</text>
<text x="33" y="133.2">14</text>
<text x="33" y="135.8">15</text>
<text x="66" y="133.2">69</text>
<text x="66" y="135.8">70</text>
<text x="305.3" y="134.5">3</text>
<text x="305.3" y="137">4</text>
<text x="328.2" y="137">5</text>
<text x="328.2" y="134.5">6</text>
<text x="33" y="138.3">16</text>
<text x="33" y="140.8">17</text>
<text x="33" y="143.4">18</text>
<text x="66" y="138.3">80</text>
<text x="66" y="140.8">81</text>
<text x="66" y="143.4">82</text>
<text x="33" y="145.9">19</text>
<text x="33" y="148.5">20</text>
<text x="66" y="145.9">83</text>
<text x="66" y="148.5">84</text>
<text x="33" y="151">22</text>
<text x="33" y="153.5">23</text>
<text x="66" y="151">86</text>
<text x="66" y="153.5">87</text>
<text x="33" y="156.1">24</text>
<text x="33" y="158.6">25</text>
<text x="66" y="156.1">88</text>
<text x="66" y="158.6">89</text>
<text x="66" y="161.2">90</text>
<text x="66" y="163.7">92</text>
<text x="66" y="166.2">93</text>
<text x="66" y="168.8">94</text>
<text x="66" y="171.3">95</text>
<text x="66" y="173.9">97</text>
<text x="66" y="176.4">98</text>
<text x="246.9" y="201.8">1</text>
<text x="254.5" y="201.8">2</text>
<text x="328.2" y="201.8">1</text>
<text x="335.8" y="201.8">2</text>
<text x="246.9" y="206.9">3</text>
<text x="254.5" y="206.9">4</text>
<text x="328.2" y="206.9">3</text>
<text x="335.8" y="206.9">4</text>
</g>
<g font-size="1.3" fill="#840084">
<text x="345.9" y="78.9">50V C0G</text>
<text x="318" y="91.6">50V C0G</text>
<text x="376.4" y="138.6">16V X7R</text>
<text x="229.1" y="203.3">25V X5R</text>
<text x="186.6" y="226.2">16V X7R</text>
</g>
<g font-size="1.3" fill="#725600">
<text x="22.1" y="101.3">TP_RST</text>
<text x="94.1" y="101.3">USB_DN</text>
<text x="20" y="106.4">I2C0_SDA</text>
<text x="20" y="103.8">I2C0_SCL</text>
<text x="72.6" y="106.4">BL_PWM</text>
<text x="111.9" y="103.8">USB_DP</text>
<text x="19.4" y="111.5">LCD_R5_M</text>
<text x="19.4" y="114">LCD_R4_M</text>
<text x="22.7" y="108.9">TP_INT</text>
<text x="72.6" y="111.5">RMII_CRS_DV</text>
<text x="72.6" y="114">RMII_RXD0</text>
<text x="19.4" y="116.5">LCD_R3_M</text>
<text x="19.4" y="119.1">LCD_R2_M</text>
<text x="72.6" y="119.1">ETH_MDC</text>
<text x="72.6" y="116.5">RMII_RXD1</text>
<text x="19.4" y="121.6">LCD_R1_M</text>
<text x="19.4" y="124.2">LCD_G5_M</text>
<text x="72.6" y="121.6">RMII_REF_CLK</text>
<text x="72.6" y="124.2">RMII_TX_EN</text>
<text x="19.4" y="126.7">LCD_G4_M</text>
<text x="19.4" y="129.2">LCD_G3_M</text>
<text x="19.4" y="131.8">LCD_G2_M</text>
<text x="72.6" y="126.7">RMII_TXD0</text>
<text x="72.6" y="129.2">RMII_TXD1</text>
<text x="72.6" y="131.8">ETH_MDIO</text>
<text x="379.9" y="130.5">VDD_FLASH</text>
<text x="19.4" y="134.3">LCD_G1_M</text>
<text x="19.4" y="136.9">LCD_G0_M</text>
<text x="19.4" y="139.4">LCD_B5_M</text>
<text x="19.4" y="141.9">LCD_B4_M</text>
<text x="72.6" y="139.4">SDIO_D0</text>
<text x="72.6" y="141.9">SDIO_D1</text>
<text x="19.4" y="149.6">LCD_B1_M</text>
<text x="19.4" y="147">LCD_B2_M</text>
<text x="19.4" y="144.5">LCD_B3_M</text>
<text x="72.6" y="149.6">SDIO_CLK_M</text>
<text x="72.6" y="147">SDIO_D3</text>
<text x="72.6" y="144.5">SDIO_D2</text>
<text x="15.6" y="152.1">LCD_HSYNC_M</text>
<text x="15.9" y="154.6">LCD_VSYNC_M</text>
<text x="72.6" y="154.6">C5_EN_M</text>
<text x="72.6" y="152.1">SDIO_CMD</text>
<text x="17" y="159.7">LCD_PCLK_M</text>
<text x="19.4" y="157.2">LCD_DE_M</text>
<text x="72.6" y="157.2">BUZZER</text>
<text x="72.6" y="159.7">LED_DATA</text>
<text x="72.6" y="167.3">NFC_RST</text>
<text x="72.6" y="164.8">NFC_IRQ</text>
<text x="72.6" y="172.4">NFC_SCL</text>
<text x="72.6" y="169.9">NFC_SDA</text>
<text x="275.8" y="195.3">RMII_TXD1</text>
<text x="275.8" y="220.7">RMII_TXD0</text>
<text x="276.3" y="241">ETH_MDIO</text>
</g>
<g font-size="1" fill="#006464">
<text x="300.6" y="80.6">GND</text>
<text x="341.3" y="84.4">GND</text>
<text x="313.3" y="97.1">GND</text>
<text x="300.6" y="141.5">GND</text>
<text x="371.8" y="144.1">GND</text>
<text x="213.8" y="181.3">+3V3</text>
<text x="292.5" y="181.3">+3V3</text>
<text x="224.4" y="208.8">GND</text>
<text x="292.5" y="206.7">+3V3</text>
<text x="201.1" y="214.3">+3V3</text>
<text x="257.5" y="211.4">GND</text>
<text x="338.7" y="211.4">GND</text>
<text x="292.5" y="227">+3V3</text>
<text x="196.5" y="231.7">GND</text>
<text x="220.6" y="234.2">GND</text>
</g>
<g font-size="1" fill="#a90000">
<text x="207.7" y="217">3</text>
<text x="235.6" y="217">2</text>
<text x="222.1" y="227.9" transform="rotate(-90 222.1 227.9)">1</text>
</g>
</svg>
